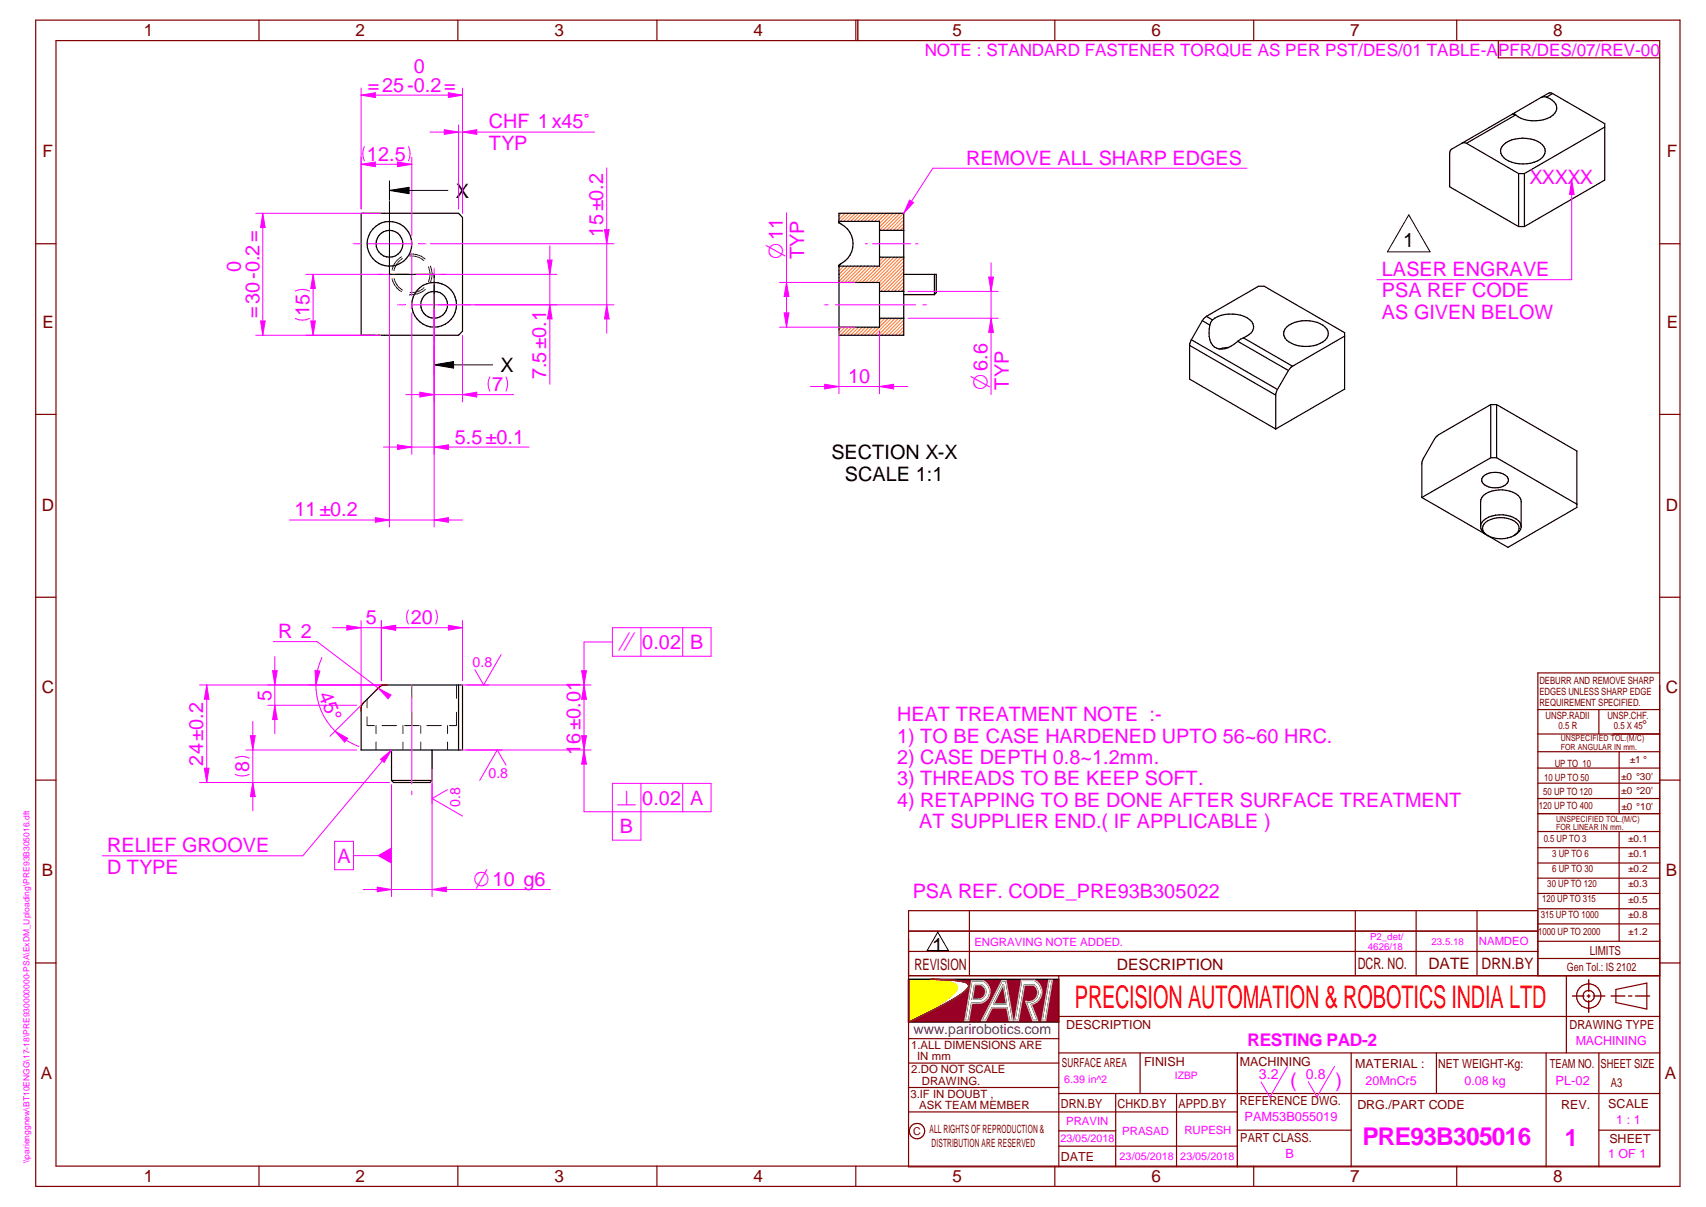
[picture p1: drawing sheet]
<svg xmlns="http://www.w3.org/2000/svg" width="420mm" height="297mm" viewBox="0 0 420 297" stroke-linecap="round" stroke-linejoin="round" font-family="sans-serif">
<g fill="none" stroke="#800000" stroke-width=".3">
<path d="M8.8 5h405v287h-405zM13.8 10h395v277h-395zM63.8 5v5M112.8 5v5M161.8 5v5M210.8 5v5M259.8 5v5M308.8 5v5M358.8 5v5M8.8 60h5M408.8 60h5M8.8 102h5"/>
<path d="M408.8 102h5M8.8 147h5M408.8 147h5M8.8 192h5M408.8 192h5M8.8 237h5M408.8 237h5M63.8 287v5M112.8 287v5M161.8 287v5M210.8 287v5M259.8 287v5"/>
<path d="M308.8 287v5M358.8 287v5"/>
</g>
<path d="M211.3 5v5" fill="none" stroke="#800000" stroke-width=".34"/>
<path d="M239.3 241.4h2.8a2.91 2.91 0 0 1 1.7 2.9 2.91 2.91 0 0 1-2.2 2.5l-2.3 .1-.7 4.3h-1zM246.7 241.3h1.1l1.7 9.9h-.9l-.6-3.2h-3.7l-1.5 3.2h-1zM251.6 241.3h3.2a3.2 3.2 0 0 1 1.7 3.2 3.2 3.2 0 0 1-2.5 2.7l1.6 4h-1.2l-1.8-4.8a2.25 2.25 0 0 0 2.8-1.1 2.25 2.25 0 0 0-.8-2.9h-2.3l-1.5 8.8h-.9zM258.3 241.3h.9l-1.7 9.9h-.9z" fill="none" stroke="#991b1e" stroke-width=".34"/>
<path d="M240.1 242.3h1.4a1.85 1.85 0 0 1 1.2 2 1.85 1.85 0 0 1-1.7 1.6h-1.5z" fill-rule="evenodd" fill="#990026"/>
<path d="M240.1 242.3h1.4a1.85 1.85 0 0 1 1.2 2 1.85 1.85 0 0 1-1.7 1.6h-1.5z" fill="none" stroke="#991b1e" stroke-width=".34"/>
<path d="M247.1 242.4l.8 4.7h-3.2z" fill="#990026"/>
<path d="M247.1 242.4l.8 4.7h-3.2z" fill="none" stroke="#991b1e" stroke-width=".34"/>
<path d="M238.4 242.1l-.2-.1a28.1 28.1 0 0 0-8.9-1l5.2 .9a1.32 1.32 0 0 1 1.2 1 1.32 1.32 0 0 1-.6 1.4l-3.3 2.5-8 4.7 5.6-2.7 5.3-2.8a10.3 10.3 0 0 0 3.9-3.3l-.2-.6M239.3 241.4h2.8a2.91 2.91 0 0 1 1.7 2.9 2.91 2.91 0 0 1-2.2 2.5l-2.3 .1-.7 4.3h-1zM240.1 242.3h1.4a1.85 1.85 0 0 1 1.2 2 1.85 1.85 0 0 1-1.7 1.6h-1.5zM246.7 241.3h1.1l1.7 9.9h-.9l-.6-3.2h-3.7l-1.5 3.2h-1zM247.1 242.4l.8 4.7h-3.2zM251.6 241.3h3.2a3.2 3.2 0 0 1 1.7 3.2 3.2 3.2 0 0 1-2.5 2.7l1.6 4h-1.2l-1.8-4.8a2.25 2.25 0 0 0 2.8-1.1 2.25 2.25 0 0 0-.8-2.9h-2.3l-1.5 8.8h-.9zM258.3 241.3h.9l-1.7 9.9h-.9z" fill="none" stroke="#000" stroke-width=".34"/>
<circle cx="238.4" cy="242.1" r=".17" fill="#000"/>
<path d="M240.1 242.3h1.4a1.85 1.85 0 0 1 1.2 2 1.85 1.85 0 0 1-1.7 1.6h-1.5zM247.1 242.4l.8 4.7h-3.2z" fill="none" stroke="#c0c0c0" stroke-width=".34"/>
<path d="M223.8 241h5.5l4.1 .6a2.41 2.41 0 0 1 2.3 1.4v.1a7.3 7.3 0 0 1-3.4 3.4l-8.5 5z" fill-rule="evenodd" fill="#ff0"/>
<path d="M223.8 241h5.5l5.2 .9a1.23 1.23 0 0 1 1.1 1.6l-1.3 1.5-2.5 1.8-8 4.7z" fill="none" stroke="#f1eb1f" stroke-width=".34"/>
<path d="M229.3 241l3.6 .5 2 .5a1.06 1.06 0 0 1 .8 .8 1.06 1.06 0 0 1-.3 1l-.9 1.1-3.5 2.5-7.2 4.1" fill="none" stroke="#ff0" stroke-width=".34"/>
<path d="M223.8 241v10.5" fill="none" stroke="#000" stroke-width=".34"/>
<path d="M223.8 241v10.5" fill="none" stroke="#000" stroke-width=".3"/>
<path d="M229.3 241l7.2 .4 1.7 .5 .3 .3 .1 .5-1.1 1.4-2.4 1.6-5.6 3.1-5.7 2.7h37v-10.5zM239.3 241.4h2.8a2.91 2.91 0 0 1 1.7 2.9 2.91 2.91 0 0 1-2.2 2.5l-2.3 .1-.7 4.3h-1zM251.6 241.3h3.2a3.2 3.2 0 0 1 1.7 3.2 3.2 3.2 0 0 1-2.5 2.7l1.6 4h-1.2l-1.8-4.8a2.25 2.25 0 0 0 2.8-1.1 2.25 2.25 0 0 0-.8-2.9h-2.3l-1.5 8.8h-.9zM258.3 241.3h.9l-1.7 9.9h-.9zM246.7 241.3h1.1l1.7 9.9h-.9l-.6-3.2h-3.7l-1.5 3.2h-1z" fill-rule="evenodd" fill="#990026"/>
<path d="M223.8 241h37v10.5h-37" fill="none" stroke="#000" stroke-width=".3"/>
<path d="M229.3 241h1a24.8 24.8 0 0 1 7.9 1l.2 .1" fill="none" stroke="#991b1e" stroke-width=".34"/>
<circle cx="238.4" cy="242.1" r=".17" fill="#991b1e"/>
<path d="M223.8 251.5l6.1-2.9 6.1-3.4-4.9 2.7zM229.3 241l2.9 .1a15.2 15.2 0 0 1 6.1 .9l.3 .4M236.8 244.6l-.8 .6M237.5 244.1l-.7 .5M238.1 243.5l-.6 .6M238.5 242.1l.1 .4M238.6 242.4l-.4 1M238.6 242.7l-.3 .6-.8 .8" fill="none" stroke="#991b1e" stroke-width=".34"/>
<path d="M239.3 241.4h2.8a2.91 2.91 0 0 1 1.7 2.9 2.91 2.91 0 0 1-2.2 2.5l-2.3 .1-.7 4.3h-1zM246.7 241.3h1.1l1.7 9.9h-.9l-.6-3.2h-3.7l-1.5 3.2h-1zM251.6 241.3h3.2a3.2 3.2 0 0 1 1.7 3.2 3.2 3.2 0 0 1-2.5 2.7l1.6 4h-1.2l-1.8-4.8a2.25 2.25 0 0 0 2.8-1.1 2.25 2.25 0 0 0-.8-2.9h-2.3l-1.5 8.8h-.9zM258.3 241.3h.9l-1.7 9.9h-.9z" fill="none" stroke="#c0c0c0" stroke-width=".34"/>
<g fill="none" stroke="#800000" stroke-width=".3">
<path d="M394.7 10h-25.7v4.2h39.8M89.7 172.8l-.8 .8v1.3M95.4 168.6h-1.5l-1.4 1.4M378.7 174.6h30.1M393.8 174.6v6M408.8 168.6v118.5h-185v-63h154.9M408.8 165.6h-30.1v74.5M378.7 185h30.1M378.7 189h30.1M378.7 192.7h30.1M378.7 196.5h30.1M378.7 180.6h30.1"/>
<path d="M398.8 185v15.2M378.7 200.2h30.1M378.7 204.6h30.1M378.7 208.6h30.1M378.7 212.4h30.1M378.7 216.1h30.1M378.7 219.9h30.1M398.8 204.6v27M223.8 229.2h154.9M223.8 234.1h154.9M238.7 224.1v16M333.8 224.1v16"/>
<path d="M348.8 224.1v16M363.8 224.1v16M378.7 223.6h30.1M378.7 227.4h30.1M378.7 231.6h30.1M378.7 235.9h30.1M223.8 255.6h37M223.8 240.1h185M260.8 240.1v47M260.8 250.1h148M260.8 259.1h148M280.8 259.1v10"/>
<path d="M304.7 259.1v28M332.8 259.1v28M353.8 259.1v10M380.8 259.1v28M385.8 240.1v19M393.8 259.1v28M398 243.5l7.6-1.6v6.4l-7.6-1.6zM223.8 273.6h80.9M223.8 267.6h37M223.8 261.6h37M260.8 278.3h14M260.8 269.1h148"/>
<path d="M274.8 269.1v18M289.8 269.1v18M304.7 278.1h28.1M393.8 278.1h15M260.8 282.1h43.9"/>
<circle cx="391.3" cy="245.1" r="2.99"/>
<circle cx="391.3" cy="245.1" r="1.39"/>
<circle cx="225.8" cy="278.3" r="1.9"/>
</g>
<path d="M387.3 245.1h2.8M390.9 245.1h.7M391.3 241.1v2.9M391.3 244.8v.7M391.3 246.3v2.8M392.4 245.1h2.9M396.8 245.1h3.4M401.1 245.1h.8M402.8 245.1h3.5" fill="none" stroke="#800000" stroke-width=".34"/>
<g fill="none" stroke="#000" stroke-width=".3">
<path d="M88.9 52.5h24l1 1v28l-1 1h-24zM89.5 173l3.8-3.8 .9-.6h19.7v16h-25v-10.2l.1-.5zM112.9 168.6v16M96.4 192.1h10M96.4 192.1l.5 .5h9l.5-.5M96.4 184.6v7.5M106.4 184.6v7.5"/>
<circle cx="95.9" cy="60" r="5.5"/>
<circle cx="95.9" cy="60" r="3.3"/>
<circle cx="106.9" cy="75" r="3.3"/>
<circle cx="106.9" cy="75" r="5.5"/>
</g>
<g fill="none" stroke="#008000" stroke-width=".25">
<path d="M96.6 68.6a4.8 4.8 0 0 0 2.3 3.2M97.1 68.5a4.2 4.2 0 0 0 2.1 2.9M98.9 63.2a5 5 0 0 0-2.3 3.3M99.1 63.6a4.4 4.4 0 0 0-2.1 3M100.9 62.5h.1M101 72.5h.1M101 62.5a5 5 0 0 1 3.7 1.3M101 63a4.2 4.2 0 0 1 3.4 1.1M104.4 70.8a4.1 4.1 0 0 1-3.4 1.2M104.8 71.2a4.9 4.9 0 0 1-3.8 1.3M105.5 65.7a4.5 4.5 0 0 1 0 3.6M106 65.5a5 5 0 0 1 0 4"/>
<path d="M90.4 176.4v2.2h1.8M90.4 172.1v2.1M92.6 178.6v1.9M94.1 178.6h3.6M99.2 178.6v2M99.6 178.6h3.6M101.4 168.6v3.3M101.4 175.2v3.4M103.6 178.6v1.9M105.1 178.6h3.6M110.2 178.6v2M112.4 175.3v3.3h-1.8"/>
<path d="M112.4 168.6v3.3M92.6 182.6v2M99.2 182.6v2M103.6 182.6v2M110.2 182.6v2"/>
</g>
<path d="M101.7 75h10.5M106.9 69.8v10.5M113.9 75h.1M114.2 75h1.4M115.8 75h.1M101.4 168.4v.8M101.4 171.1v21.8M101.4 194.7v.9" fill="none" stroke="#f0f" stroke-width=".25"/>
<path d="M106.9 66v.1M106.9 66.3v1.4" fill="none" stroke="#f0f" stroke-width=".25"/>
<path d="M97.9 75h.1M98.2 75h1.4" fill="none" stroke="#f0f" stroke-width=".25"/>
<path d="M96.2 67.5h10.5M101.4 62.3v10.5M106.9 82.3v1.4M106.9 83.9v.1" fill="none" stroke="#f0f" stroke-width=".25"/>
<path d="M108.6 67.5h1.1M109.8 67.5h.1" fill="none" stroke="#f0f" stroke-width=".25"/>
<path d="M101.4 59.3v1" fill="none" stroke="#f0f" stroke-width=".25"/>
<path d="M92.9 67.5h.1M93.2 67.5h1" fill="none" stroke="#f0f" stroke-width=".25"/>
<path d="M101.4 74.7v1.1" fill="none" stroke="#f0f" stroke-width=".25"/>
<path d="M90.7 60h10.5M95.9 54.7v10.5" fill="none" stroke="#f0f" stroke-width=".25"/>
<path d="M103.2 60h1.4M104.8 60h.1" fill="none" stroke="#f0f" stroke-width=".25"/>
<path d="M95.9 51v.1M95.9 51.3v1.4" fill="none" stroke="#f0f" stroke-width=".25"/>
<path d="M86.9 60h.1M87.2 60h1.4" fill="none" stroke="#f0f" stroke-width=".25"/>
<path d="M63 52.5h30.7M64.2 79h1.1l-.6 3.5zM95.9 67.3v1.4M95.9 68.9v.1M63 82.5h29.3" fill="none" stroke="#f0f" stroke-width=".25"/>
<g fill="none" stroke="#000" stroke-width=".3">
<path d="M360.2 35.2l-2.7 1.5-.4 .6-.1 8.7 17 9.8M360.2 35.2l1 .1M361.2 35.3l12.8 7.4M370.3 35.6a7.9 7.9 0 0 1 9.5 0 2.4 2.4 0 0 1-1.2 4 8.2 8.2 0 0 1-8.3-.8 2.03 2.03 0 0 1 0-3.2zM372.6 28h.1M372.6 28l-12.4 7.2M372.7 27.9h.1M372.7 27.9l.6 .4M373.3 28.3l-12.1 7M379.5 24l-6.9 4M380.9 23.9l-.5-.1-.9 .2M380.9 23.9a2.86 2.86 0 0 1 2.3 3.4 6.2 6.2 0 0 1-5.9 2.4 6.6 6.6 0 0 1-4-1.4"/>
<path d="M382.4 23l-1.5 .9M382.4 23l-.4-.1h-.6l-1.9 1.1M382.4 23l12.8 7.4v13.9l-19.8 11.5M395.2 31.3l-19.8 11.4M374 42.7v13.1M374 42.7h1.4M374 55.8h1.4M375.4 42.7v13.1"/>
</g>
<path d="M64.2 79h1.1l-.6 3.5z" fill="#f0f"/>
<path d="M64.7 52.5l.6 3.5h-1.1z" fill="none" stroke="#f0f" stroke-width=".25"/>
<path d="M64.7 52.5l.6 3.5h-1.1z" fill="#f0f"/>
<path d="M64.7 52.5v30M72.7 78.4a3.9 3.9 0 0 0 3.5 0M72.7 71.6a3.9 3.9 0 0 1 3.5 0M75.3 67.5h25.1M76.5 79h1.2l-.6 3.5zM75.3 82.5h18.4" fill="none" stroke="#f0f" stroke-width=".25"/>
<path d="M76.5 79h1.2l-.6 3.5z" fill="#f0f"/>
<path d="M77.1 67.5l.6 3.5h-1.2z" fill="none" stroke="#f0f" stroke-width=".25"/>
<path d="M77.1 67.5l.6 3.5h-1.2z" fill="#f0f"/>
<path d="M106 60h45.2M77.1 67.5v15M117 75h34.2M149.4 75l.6 3.5h-1.1z" fill="none" stroke="#f0f" stroke-width=".25"/>
<path d="M149.4 75l.6 3.5h-1.1z" fill="#f0f"/>
<path d="M148.9 56.5h1.1l-.6 3.5z" fill="none" stroke="#f0f" stroke-width=".25"/>
<path d="M148.9 56.5h1.1l-.6 3.5z" fill="#f0f"/>
<path d="M149.4 41.3v40.7M95.9 61v68.7M106.9 85v44.7M92.4 127.4l3.5 .6-3.5 .5z" fill="none" stroke="#f0f" stroke-width=".25"/>
<path d="M92.4 127.4l3.5 .6-3.5 .5z" fill="#f0f"/>
<path d="M106.9 128l3.5-.6v1.1z" fill="none" stroke="#f0f" stroke-width=".25"/>
<path d="M106.9 128l3.5-.6v1.1z" fill="#f0f"/>
<path d="M88.9 21.7v29.7M88.9 23.4l3.5-.6v1.2zM113.9 21.7v30.8M71.3 128h42.6" fill="none" stroke="#f0f" stroke-width=".25"/>
<path d="M88.9 23.4l3.5-.6v1.2z" fill="#f0f"/>
<path d="M110.4 22.8l3.5 .6-3.5 .6z" fill="none" stroke="#f0f" stroke-width=".25"/>
<path d="M110.4 22.8l3.5 .6-3.5 .6z" fill="#f0f"/>
<path d="M88.9 23.4h25M88.9 38.7v12.7M89.7 36.1a4.2 4.2 0 0 0 0 3.5M100.6 36.1a4.2 4.2 0 0 1 0 3.5M101.4 38.7v19.3M88.9 40.4l3.5-.5v1.1z" fill="none" stroke="#f0f" stroke-width=".25"/>
<path d="M88.9 40.4l3.5-.5v1.1z" fill="#f0f"/>
<path d="M97.9 39.9l3.5 .5-3.5 .6z" fill="none" stroke="#f0f" stroke-width=".25"/>
<path d="M97.9 39.9l3.5 .5-3.5 .6z" fill="#f0f"/>
<path d="M88.9 40.4h12.5M115 168.6h30.6M115 184.6h30.6M143.2 181.1h1.2l-.6 3.5z" fill="none" stroke="#f0f" stroke-width=".25"/>
<path d="M143.2 181.1h1.2l-.6 3.5z" fill="#f0f"/>
<path d="M143.8 168.6l.6 3.5h-1.2z" fill="none" stroke="#f0f" stroke-width=".25"/>
<path d="M143.8 168.6l.6 3.5h-1.2z" fill="#f0f"/>
<path d="M143.8 168.6v16M96.4 193.1v27.5M106.4 189.4v31.2M92.9 218.3l3.5 .6-3.5 .6z" fill="none" stroke="#f0f" stroke-width=".25"/>
<path d="M92.9 218.3l3.5 .6-3.5 .6z" fill="#f0f"/>
<path d="M106.4 218.9l3.5-.6v1.2z" fill="none" stroke="#f0f" stroke-width=".25"/>
<path d="M106.4 218.9l3.5-.6v1.2z" fill="#f0f"/>
<path d="M113.7 168.6h6.7M123.4 161.1l-4.3 7.5-2.1-3.8M106.4 192.8v5M110.2 194.4l-3.8 2.1 7.5 4.3M113.7 184.6h10M124.6 188.3l-2.1-3.7-4.4 7.5M87.1 210.6h9.3M89.4 218.9h46.2" fill="none" stroke="#f0f" stroke-width=".25"/>
<path d="M92.9 210.6l3.5-2.1v4.1z" fill="#f0f"/>
<path d="M143.8 184.6v15.2M82.4 207.1h4.7v6.9h-4.7z" fill="none" stroke="#f0f" stroke-width=".25"/>
<path d="M143.8 184.6l.6 3.4h-1.2z" fill="#f0f"/>
<path d="M143.8 158v10.6M143.8 184.6l.6 3.4h-1.2zM157.8 192.8v14h-7v-14h24.3v7h-31.3M168.1 192.8v7" fill="none" stroke="#f0f" stroke-width=".25"/>
<path d="M143.2 165.1h1.2l-.6 3.5z" fill="#f0f"/>
<path d="M143.8 158h7M150.8 154.5h24.3v7h-24.3zM157.8 154.5v7M168.1 154.5v7M49.1 168.6h44.6M143.2 165.1h1.2l-.6 3.5zM49.1 192.6h46.8M50.3 189.1h1.2l-.6 3.5z" fill="none" stroke="#f0f" stroke-width=".25"/>
<path d="M50.3 189.1h1.2l-.6 3.5z" fill="#f0f"/>
<path d="M50.9 168.6l.6 3.5h-1.2z" fill="none" stroke="#f0f" stroke-width=".25"/>
<path d="M50.9 168.6l.6 3.5h-1.2z" fill="#f0f"/>
<path d="M50.9 168.6v24M57.9 190.6a4.1 4.1 0 0 0 3.5 0M57.9 186.6a3.8 3.8 0 0 1 3.5 0M60.5 192.6h35.4M60.5 184.6h27.4M62.3 192.6l.6 3.4h-1.2z" fill="none" stroke="#f0f" stroke-width=".25"/>
<path d="M62.3 192.6l.6 3.4h-1.2z" fill="#f0f"/>
<path d="M61.7 181.1h1.2l-.6 3.5z" fill="none" stroke="#f0f" stroke-width=".25"/>
<path d="M61.7 181.1h1.2l-.6 3.5z" fill="#f0f"/>
<path d="M62.3 177.5v22.1M76.1 168.6h17.6M77.6 165l1.2 .1-1 3.5zM88.8 173.7l-7.5 7.5" fill="none" stroke="#f0f" stroke-width=".25"/>
<path d="M77.6 165l1.2 .1-1 3.5z" fill="#f0f"/>
<path d="M82.5 180l3.1 1.7-.7 .9z" fill="none" stroke="#f0f" stroke-width=".25"/>
<path d="M82.5 180l3.1 1.7-.7 .9z" fill="#f0f"/>
<path d="M67.3 157.9h10.8l16.7 12.7M79.3 161.8a16.2 16.2 0 0 0 9.1 21.9M93.2 169.4l3.1 1.6-.7 1z" fill="none" stroke="#f0f" stroke-width=".25"/>
<path d="M93.2 169.4l3.1 1.6-.7 1z" fill="#f0f"/>
<path d="M317.1 262.5l-4.4 7.5-2.1-3.7M328.7 262.4l-4.4 7.6-2.1-3.8" fill="none" stroke="#f0f" stroke-width=".25"/>
<path d="M95.9 49.5v18h11v19.7M95.9 44.5v4.8M95.9 46.9h14.4M95.9 46.9l4.8-.8v1.6zM106.9 87.4v4.8M106.9 89.8h14.4M106.9 89.8l4.8-.8v1.6z" fill="none" stroke="#000" stroke-width=".25"/>
<path d="M95.9 46.9l4.8-.8v1.6zM106.9 89.8l4.8-.8v1.6z" fill="#000"/>
<g fill="none" stroke="#ff8000" stroke-width=".25">
<path d="M207.3 52.5l-.7 .7M208.1 52.5l-1.5 1.5M208.9 52.5l-1.9 2M209.8 52.5l-2 2M210.6 52.5l-2 2M211.5 52.5l-2 2M212.3 52.5l-2 2M213.2 52.5l-2 2M214 52.5l-2 2M214.9 52.5l-2 2M215.7 52.5l-2 2M216.6 52.5l-2 2"/>
<path d="M217.4 52.5l-2 2M218.3 52.5l-2 2M219.1 52.5l-2.5 2.5M220 52.5l-3.4 3.4M220.8 52.5l-4.2 4.2M221.7 52.5l-4.2 4.2M222.5 52.5l-4.2 4.2M222.6 53.3l-3.5 3.4M222.6 54.1l-2.6 2.6M222.6 55l-1.7 1.7M222.6 55.8l-.9 .9M217.1 78.3l-.5 .5"/>
<path d="M217.9 78.3l-1.3 1.3M218.8 78.3l-4.2 4.2M219.6 78.3l-4.2 4.2M220.5 78.3l-4.2 4.2M221.3 78.3l-4.2 4.2M222.2 78.3l-4.2 4.2M222.6 78.7l-3.8 3.8M222.6 79.6l-2.9 2.9M207.3 80.5l-.7 .7M208.1 80.5l-1.5 1.5M208.9 80.5l-1.9 2M209.8 80.5l-2 2"/>
<path d="M210.6 80.5l-2 2M211.5 80.5l-2 2M212.3 80.5l-2 2M213.2 80.5l-2 2M214 80.5l-2 2M214.9 80.5l-2 2M215.7 80.5l-2 2M222.6 80.4l-2.1 2.1M222.6 81.3l-1.3 1.2M222.6 82.1l-.4 .4"/>
</g>
<g fill="none" stroke="#ff8000" stroke-width=".25">
<path d="M207 65.5l-.4 .4M207.8 65.5l-1.2 1.2M208.7 65.5l-2 2M209.5 65.5l-2 2M210.4 65.5l-2 2M211.2 65.5l-2 2M212.1 65.5l-2.1 2M212.9 65.5l-2 2M213.8 65.5l-2 2M214.6 65.5l-2 2M215.5 65.5l-2 2M216.3 65.5l-2 2"/>
<path d="M216.8 63.3l-.2 .2M217.7 63.3l-1.1 1M218.5 63.3l-1.9 1.9M219.4 63.3l-4.2 4.2M220.2 63.3l-4.2 4.2M221.1 63.3l-4.2 4.2M221.9 63.3l-4.2 4.2M222.6 63.5l-4 4M222.6 64.3l-3.2 3.2M222.6 65.2l-2.4 2.3M222.6 66l-1.5 1.5M222.6 66.8l-.7 .7"/>
</g>
<g fill="none" stroke="#ff8000" stroke-width=".25">
<path d="M207.5 67.5l-.9 .9M208.4 67.5l-1.8 1.8M209.2 67.5l-2 2M210 67.5l-1.9 2M210.9 67.5l-2 2M211.8 67.5l-2 2M212.6 67.5l-2 2M213.5 67.5l-2.1 2M214.3 67.5l-2 2M215.2 67.5l-2.1 2M216 67.5l-2 2M216.9 67.5l-2 2"/>
<path d="M217.7 67.5l-2 2M218.6 67.5l-2 2M219.4 67.5l-2.8 2.8M220.2 67.5l-3.6 3.7M221.1 67.5l-4.2 4.2M221.9 67.5l-4.1 4.2M222.6 67.7l-4 4M222.6 68.5l-3.2 3.2M222.6 69.4l-2.3 2.3M222.6 70.2l-1.5 1.5M222.6 71.1l-.6 .6"/>
</g>
<g fill="none" stroke="#000" stroke-width=".3">
<path d="M206.6 54.7h.1M206.6 54.5h10v11h-10M206.6 54.7l.1 .1a5.9 5.9 0 0 1 3.1 7.1 6 6 0 0 1-3 3.2l-.2 .2M206.6 54.7v-2.2h16v30h-16v-17.1M216.6 56.7h6M206.6 65.3h.1M206.6 69.5h10v11h-10M206.7 65.2h.1M216.6 78.3h6M216.6 71.7h6M216.6 63.3h6M222.6 67.5h8v4.5l-.5 .5"/>
<path d="M222.6 72.5h7.5M230.1 67.5v5"/>
</g>
<path d="M213.1 60h.5M214.9 60h9.4M225.5 60h.6M192 69.5h18.6M193.1 77h1.2l-.6 3.5zM203.1 75h.9M205.7 75h19.8M227.3 75h.9M192 80.5h18.6" fill="none" stroke="#f0f" stroke-width=".25"/>
<path d="M193.1 77h1.2l-.6 3.5z" fill="#f0f"/>
<path d="M193.7 69.5l.6 3.5h-1.2z" fill="none" stroke="#f0f" stroke-width=".25"/>
<path d="M193.7 69.5l.6 3.5h-1.2z" fill="#f0f"/>
<path d="M193.7 52.4v28.1M223.6 78.3h22.3M223.6 71.7h22.3M244.1 78.3l.6 3.5h-1.2z" fill="none" stroke="#f0f" stroke-width=".25"/>
<path d="M244.1 78.3l.6 3.5h-1.2z" fill="#f0f"/>
<path d="M243.5 68.2h1.2l-.6 3.5z" fill="none" stroke="#f0f" stroke-width=".25"/>
<path d="M243.5 68.2h1.2l-.6 3.5z" fill="#f0f"/>
<path d="M244.1 64.7v32.4M203.1 94.6l3.5 .5-3.5 .6zM206.6 81.5v15.4M216.6 81.5v15.4" fill="none" stroke="#f0f" stroke-width=".25"/>
<path d="M203.1 94.6l3.5 .5-3.5 .6z" fill="#f0f"/>
<path d="M216.6 95.1l3.5-.5v1.1z" fill="none" stroke="#f0f" stroke-width=".25"/>
<path d="M216.6 95.1l3.5-.5v1.1z" fill="#f0f"/>
<path d="M106.9 76.1v22.8M113.9 82.5v16.4M113.9 97.1l3.5-.6v1.2zM120.6 92.8a3.9 3.9 0 0 0 0 3.5M124.6 92.8a3.9 3.9 0 0 1 0 3.5M199.6 95.1h24" fill="none" stroke="#f0f" stroke-width=".25"/>
<path d="M113.9 97.1l3.5-.6v1.2z" fill="#f0f"/>
<path d="M103.4 96.5l3.5 .6-3.5 .6z" fill="none" stroke="#f0f" stroke-width=".25"/>
<path d="M103.4 96.5l3.5 .6-3.5 .6z" fill="#f0f"/>
<path d="M229.7 41.4l-7.1 11.1M99.9 97.1h26.6" fill="none" stroke="#f0f" stroke-width=".25"/>
<path d="M224 49.2l1 .7-2.4 2.6z" fill="#f0f"/>
<path d="M224 49.2l1 .7-2.4 2.6zM229.7 41.4h77.4M102.5 67.5h34.6M108 75h29.1M134.8 64h1.2l-.6 3.5z" fill="none" stroke="#f0f" stroke-width=".25"/>
<path d="M134.8 64h1.2l-.6 3.5z" fill="#f0f"/>
<path d="M135.4 75l.6 3.5h-1.2z" fill="none" stroke="#f0f" stroke-width=".25"/>
<path d="M135.4 75l.6 3.5h-1.2z" fill="#f0f"/>
<path d="M101.4 77v34.8M106.9 76.1v35.7M135.4 60.5v34.1M106.9 110l3.5-.5v1.1z" fill="none" stroke="#f0f" stroke-width=".25"/>
<path d="M106.9 110l3.5-.5v1.1z" fill="#f0f"/>
<path d="M97.9 109.5l3.5 .5-3.5 .6z" fill="none" stroke="#f0f" stroke-width=".25"/>
<path d="M97.9 109.5l3.5 .5-3.5 .6z" fill="#f0f"/>
<path d="M94.4 110h35.9M85.4 153.9l3.5 .6-3.5 .6zM88.9 152.7v20.7M93.9 152.7v14.8" fill="none" stroke="#f0f" stroke-width=".25"/>
<path d="M85.4 153.9l3.5 .6-3.5 .6z" fill="#f0f"/>
<path d="M93.9 154.5l3.5-.6v1.2z" fill="none" stroke="#f0f" stroke-width=".25"/>
<path d="M93.9 154.5l3.5-.6v1.2z" fill="#f0f"/>
<path d="M81.9 154.5h19M65.9 168.6h27.8M65.9 173.6h22M67.1 165.1h1.2l-.6 3.5z" fill="none" stroke="#f0f" stroke-width=".25"/>
<path d="M67.1 165.1h1.2l-.6 3.5z" fill="#f0f"/>
<path d="M67.7 173.6l.6 3.5h-1.2z" fill="none" stroke="#f0f" stroke-width=".25"/>
<path d="M67.7 173.6l.6 3.5h-1.2z" fill="#f0f"/>
<path d="M67.7 161.6v19M96.4 184.6l-21.8 26" fill="none" stroke="#f0f" stroke-width=".25"/>
<path d="M93.7 186.9l2.7-2.3-1.8 3z" fill="#f0f"/>
<path d="M93.9 152.7v14.8M93.9 154.5l3.5-.6v1.2zM100.6 150.1a3.8 3.8 0 0 0 0 3.5M107.3 150.1a3.8 3.8 0 0 1 0 3.5M113.9 152.7v14.8M93.7 186.9l2.7-2.3-1.8 3zM25.2 210.6h49.4" fill="none" stroke="#f0f" stroke-width=".25"/>
<path d="M93.9 154.5l3.5-.6v1.2z" fill="#f0f"/>
<path d="M110.4 153.9l3.5 .6-3.5 .6z" fill="none" stroke="#f0f" stroke-width=".25"/>
<path d="M110.4 153.9l3.5 .6-3.5 .6z" fill="#f0f"/>
<path d="M109.4 31.9l3.5 .6-3.5 .6zM112.9 30.7v20.7M113.9 30.7v21.8M93.9 154.5h20" fill="none" stroke="#f0f" stroke-width=".25"/>
<g fill="none" stroke="#000" stroke-width=".3">
<path d="M296.1 78.9l-2.7 4.7M296.1 78.9l1.9 1.1M297.1 77.9l12.9-7.5h1.4l19.8 11.5v13.9l-17 9.8M297.1 77.9l1.5 .8M297.1 77.9l-1 1M298.6 78.7l-.6 1.3M298.6 78.7a7.9 7.9 0 0 1 9.7 .4 2.11 2.11 0 0 1-.7 3.2l-1.4 .8M293 85v8.3l21.2 12.3M293 85l21.2 12.2M293.4 83.6l-.4 1.4M293.4 83.6l21.2 12.2M298 80a5.5 5.5 0 0 0 1.1 5.4 4.2 4.2 0 0 0 5-.8l.7-.6"/>
<path d="M302.7 85.5l-2.3 .4M304.8 84l12.5 7.2M306.2 83.1l12.1 7M306.2 83.1l-1.4 .9M314.2 97.2v8.4M314.6 95.8l-.4 1.4M316.9 80.5a7.9 7.9 0 0 1 9.5 0 2.13 2.13 0 0 1-.6 3.6 8.2 8.2 0 0 1-8.9-.4 2.11 2.11 0 0 1 0-3.2zM317.3 91.2l-2.7 4.6M318.3 90.1l-1 1.1M331.2 82.7l-12.9 7.4M367.1 99.6l-12.8 7.4-.7 .6-3.4 6.1v8.7M367.1 99.6v13"/>
<path d="M367.1 99.6h1.5M368.6 99.6l19.8 11.4v13.9l-17 9.8-5-2.9M368.6 99.6v13M365.2 117.3a4.7 4.7 0 0 1 6 0 1.46 1.46 0 0 1-.9 2.3 4.7 4.7 0 0 1-5.1-.6 1.17 1.17 0 0 1 0-1.7zM367.1 112.6l-16.9 9.8M367.1 112.6h1.5M368.6 112.6l19.8 11.5M350.2 122.4l15.9 9.2M364.6 129.6v-6.2a3.1 3.1 0 0 1 2.8-2.5 7.5 7.5 0 0 1 6.5 1l.7 1v.5v6.2M364.6 129.6a3.2 3.2 0 0 1 2.8-2.6 6.8 6.8 0 0 1 6.9 1.6 2.1 2.1 0 0 1-1.1 3l-.4 .2M364.6 129.6a2.52 2.52 0 0 0 1.5 2M366.1 131.6l.3 .2"/>
<path d="M366.4 131.8a1.95 1.95 0 0 1-1.3-1.8 1.95 1.95 0 0 1 1.3-1.9 6.4 6.4 0 0 1 7.4 .9 1.89 1.89 0 0 1-1 2.8M366.4 131.8a7.1 7.1 0 0 0 6.4 0"/>
</g>
<path d="M109.4 31.9l3.5 .6-3.5 .6z" fill="#f0f"/>
<path d="M113.9 32.5l3.5-.6v1.2z" fill="none" stroke="#f0f" stroke-width=".25"/>
<path d="M113.9 32.5l3.5-.6v1.2z" fill="#f0f"/>
<path d="M105.9 32.5h40.5M387.1 44.3v24.5" fill="none" stroke="#f0f" stroke-width=".25"/>
<path d="M231 229.4l2.6 4.5h-5.3z" fill="none" stroke="#000" stroke-width=".25"/>
<path d="M387.1 44.3l.6 3.5h-1.2z" fill="#f0f"/>
<path d="M387.1 44.3l.6 3.5h-1.2zM339.1 68.8h48" fill="none" stroke="#f0f" stroke-width=".25"/>
<path d="M347 52.9l5.2 9.1h-10.5z" fill="none" stroke="#000" stroke-width=".25"/>
<text font-size="7.7" fill="#f00" x="264.7" y="248.1">PRECISION AUTOMATION &amp; ROBOTICS INDIA LTD</text>
<text font-size="6" fill="#f0f" x="335.5" y="281.7">PRE93B305016</text>
<text font-size="5.9" fill="#f0f" x="385.4" y="282.1">1</text>
<g font-size="5.4" fill="#f0f">
<text x="192.8" y="63.8" transform="rotate(-90 192.8 63.8)">O11</text>
<text x="243.2" y="95.9" transform="rotate(-90 243.2 95.9)">O6.6</text>
<text x="152.1" y="159.7">i</text>
<text x="151.9" y="198">n</text>
<text x="116.6" y="218">O10 g6</text>
</g>
<g font-size="4.9" fill="#f0f">
<text x="101.9" y="18">0</text>
<text x="90.6" y="22.6">=25-0.2=</text>
<text x="120.4" y="31.6">CHF 1x45v</text>
<text x="90.4" y="39.6">12.5</text>
<text x="120.4" y="36.9">TYP</text>
<text x="237.9" y="40.5">REMOVE ALL SHARP EDGES</text>
<text x="376.7" y="45.4">XXXXX</text>
<text x="148.6" y="58.2" transform="rotate(-90 148.6 58.2)">15±0.2</text>
<text x="198.1" y="63.8" transform="rotate(-90 198.1 63.8)">TYP</text>
<text x="59.3" y="67.1" transform="rotate(-90 59.3 67.1)">0</text>
<text x="340.3" y="67.9">LASER ENGRAVE</text>
<text x="76.2" y="77.7" transform="rotate(-90 76.2 77.7)">15</text>
<text x="340.3" y="73.2">PSA REF CODE</text>
<text x="63.9" y="78.3" transform="rotate(-90 63.9 78.3)">=30-0.2=</text>
<text x="340.3" y="78.4">AS GIVEN BELOW</text>
<text x="134.5" y="93.3" transform="rotate(-90 134.5 93.3)">7.5±0.1</text>
<text x="208.9" y="94.3">10</text>
<text x="248.5" y="95.9" transform="rotate(-90 248.5 95.9)">TYP</text>
<text x="121.2" y="96.3">7</text>
<text x="112" y="109.2">5.5±0.1</text>
<text x="72.5" y="127.1">11±0.2</text>
<text x="90.1" y="153.6">5</text>
<text x="101.2" y="153.6">20</text>
<text x="68.5" y="157">R 2</text>
<text x="158.2" y="159.7">0.02 B</text>
<text x="66.8" y="172.4" transform="rotate(-90 66.8 172.4)">5</text>
<text x="78.4" y="170.9" transform="rotate(67 78.4 170.9)">45°</text>
<text x="221" y="177.5">HEAT TREATMENT NOTE :-</text>
<text x="142.9" y="185.8" transform="rotate(-90 142.9 185.8)">16±0.01</text>
<text x="221" y="182.8">1) TO BE CASE HARDENED UPTO 56~60 HRC.</text>
<text x="50" y="188.4" transform="rotate(-90 50 188.4)">24±0.2</text>
<text x="61.4" y="189.9" transform="rotate(-90 61.4 189.9)">8</text>
<text x="221" y="188">2) CASE DEPTH 0.8~1.2mm.</text>
<text x="221" y="193.3">3) THREADS TO BE KEEP SOFT.</text>
<text x="158.2" y="198">0.02 A</text>
<text x="221" y="198.5">4) RETAPPING TO BE DONE AFTER SURFACE TREATMENT</text>
<text x="226.4" y="203.8">AT SUPPLIER END.( IF APPLICABLE )</text>
<text x="26.4" y="209.8">RELIEF GROOVE</text>
<text x="152.7" y="205">B</text>
<text x="26.4" y="215">D TYPE</text>
<text x="83.1" y="212.3">A</text>
<text x="224.8" y="221.1">PSA REF. CODE_PRE93B305022</text>
<text x="317.7" y="267.6">(</text>
<text x="328.9" y="267.6">)</text>
</g>
<g font-size="4.9">
<text x="112.3" y="48.6">X</text>
<text x="345.6" y="60.7">1</text>
<text x="123.3" y="91.6">X</text>
<text x="204.8" y="113.1">SECTION X-X</text>
<text x="208.1" y="118.3">SCALE 1:1</text>
<text x="229.6" y="234.2">1</text>
</g>
<text font-size="4.3" fill="#f0f" x="307.2" y="257.4">RESTING PAD-2</text>
<g font-size="4.2" fill="#800000">
<text x="35.4" y="9">1</text>
<text x="87.6" y="9">2</text>
<text x="136.6" y="9">3</text>
<text x="185.6" y="9">4</text>
<text x="234.6" y="9">5</text>
<text x="283.6" y="9">6</text>
<text x="332.6" y="9">7</text>
<text x="382.6" y="9">8</text>
<text x="10.5" y="38.7">F</text>
<text x="410.5" y="38.7">F</text>
<text x="10.5" y="80.6">E</text>
<text x="410.5" y="80.6">E</text>
<text x="10.3" y="125.6">D</text>
<text x="410.2" y="125.6">D</text>
<text x="10.3" y="170.6">C</text>
<text x="410.2" y="170.6">C</text>
<text x="10.3" y="215.6">B</text>
<text x="410.2" y="215.6">B</text>
<text x="10" y="265.6">A</text>
<text x="410" y="265.6">A</text>
<text x="35.4" y="291">1</text>
<text x="87.6" y="291">2</text>
<text x="136.6" y="291">3</text>
<text x="185.6" y="291">4</text>
<text x="234.6" y="291">5</text>
<text x="283.6" y="291">6</text>
<text x="332.6" y="291">7</text>
<text x="382.6" y="291">8</text>
</g>
<g font-size="4.2" fill="#f0f">
<text x="227.7" y="13.8">NOTE : STANDARD FASTENER TORQUE AS PER PST/DES/01 TABLE-A</text>
<text x="369" y="13.7">PFR/DES/07/REV-00</text>
</g>
<g font-size="3.9" fill="#800000">
<text x="225.2" y="238.8">REVISION</text>
<text x="275.1" y="238.8">DESCRIPTION</text>
<text x="334.4" y="238.6">DCR. NO.</text>
<text x="351.8" y="238.6">DATE</text>
<text x="364.9" y="238.5">DRN.BY</text>
</g>
<g font-size="3.5" fill="#f0f">
<text x="116.4" y="164.2">0.8</text>
<text x="120.3" y="191.4">0.8</text>
<text x="113.3" y="198.7" transform="rotate(-90 113.3 198.7)">0.8</text>
<text x="310" y="265.6">3.2</text>
<text x="321.6" y="265.6">0.8</text>
</g>
<text font-size="3.5" fill="#00f" x="224.9" y="254.5">www.parirobotics.com</text>
<g font-size="3.1" fill="#800000">
<text x="404.4" y="179.5">°</text>
<text x="391.5" y="235.1">LIMITS</text>
<text x="262.6" y="253.2">DESCRIPTION</text>
<text x="386.5" y="253.2">DRAWING TYPE</text>
<text x="261.5" y="262.5">SURFACE AREA</text>
<text x="281.8" y="262.4">FINISH</text>
<text x="305.4" y="262.4">MACHINING</text>
<text x="333.8" y="262.9">MATERIAL :</text>
<text x="354.2" y="262.9">NET WEIGHT-Kg:</text>
<text x="381.7" y="262.7">TEAM NO.</text>
<text x="394.2" y="262.7">SHEET SIZE</text>
<text x="396.7" y="267.5">A3</text>
<text x="261.3" y="272.8">DRN.BY</text>
<text x="275.2" y="272.7">CHKD.BY</text>
<text x="290.3" y="272.8">APPD.BY</text>
<text x="305.4" y="271.9">REFERENCE DWG.</text>
<text x="334.3" y="272.9">DRG./PART CODE</text>
<text x="384.5" y="272.8">REV.</text>
<text x="396.1" y="272.7">SCALE</text>
<text x="305.5" y="281">PART CLASS.</text>
<text x="396.4" y="281.2">SHEET</text>
<text x="261.3" y="285.8">DATE</text>
</g>
<g font-size="3.1" fill="#f0f">
<text x="388.1" y="257.1">MACHINING</text>
<text x="336.3" y="267.1">20MnCr5</text>
<text x="360.7" y="267">0.08 kg</text>
<text x="383.1" y="267.1">PL-02</text>
<text x="306.5" y="275.9">PAM53B055019</text>
<text x="398" y="276.5">1 : 1</text>
<text x="316.6" y="284.9">B</text>
<text x="396.1" y="284.9">1 OF 1</text>
</g>
<g font-size="2.8" fill="#f0f">
<text x="240" y="232.8">ENGRAVING NOTE ADDED.</text>
<text x="364.2" y="232.6">NAMDEO</text>
<text x="262.6" y="276.8">PRAVIN</text>
<text x="276.4" y="279.2">PRASAD</text>
<text x="291.7" y="279.1">RUPESH</text>
</g>
<g font-size="2.8" fill="#800000">
<text x="385.9" y="238.9">Gen Tol.: IS 2102</text>
<text x="224.4" y="258.1">1.ALL DIMENSIONS ARE</text>
<text x="225.9" y="260.9">IN mm</text>
<text x="224.4" y="264.2">2.DO NOT SCALE</text>
<text x="227.1" y="267">DRAWING.</text>
<text x="224.2" y="270.2">3.IF IN DOUBT ,</text>
<text x="226.4" y="273">ASK TEAM MEMBER</text>
<text x="228.9" y="278.8">ALL RIGHTS OF REPRODUCTION &amp;</text>
<text x="229.4" y="282.3">DISTRIBUTION ARE RESERVED</text>
</g>
<g font-size="2.7" fill="#f0f">
<text x="262.1" y="266.5">6.39 in^2</text>
<text x="261.1" y="281">23/05/2018</text>
<text x="275.7" y="285.5">23/05/2018</text>
<text x="290.7" y="285.5">23/05/2018</text>
</g>
<text font-size="2.7" fill="#800000" x="224.9" y="279.4">C</text>
<g font-size="2.5" fill="#800000">
<text x="379.1" y="168.2">DEBURR AND REMOVE SHARP</text>
<text x="379.1" y="171">EDGES UNLESS SHARP EDGE</text>
<text x="379.1" y="173.7">REQUIREMENT SPECIFIED.</text>
<text x="380.7" y="177">UNSP.RADII</text>
<text x="383.9" y="179.5">0.5 R</text>
<text x="395.9" y="177">UNSP.CHF.</text>
<text x="397.5" y="179.4">0.5 X 45</text>
<text x="382.9" y="188.7">UP TO 10</text>
<text x="401.4" y="187.9">±1 °</text>
<text x="380.1" y="195.6">50 UP TO 120</text>
<text x="380.3" y="192.2">10 UP TO 50</text>
<text x="399.3" y="192.1">±0 °30'</text>
<text x="399.3" y="195.4">±0 °20'</text>
<text x="379" y="199.1">120 UP TO 400</text>
<text x="399.3" y="199.3">±0 °10'</text>
<text x="380.2" y="207.1">0.5 UP TO 3</text>
<text x="401" y="207.2">±0.1</text>
<text x="382.3" y="210.9">3 UP TO 6</text>
<text x="382.3" y="214.6">6 UP TO 30</text>
<text x="401" y="210.9">±0.1</text>
<text x="401" y="214.7">±0.2</text>
<text x="381.1" y="218.4">30 UP TO 120</text>
<text x="401" y="218.4">±0.3</text>
<text x="379.5" y="225.8">315 UP TO 1000</text>
<text x="379.8" y="222.1">120 UP TO 315</text>
<text x="401" y="222.2">±0.5</text>
<text x="401" y="225.9">±0.8</text>
<text x="378.8" y="230.1">1000 UP TO 2000</text>
<text x="401" y="230.2">±1.2</text>
</g>
<text font-size="2.5" fill="#f0f" x="289.4" y="265.6">IZBP</text>
<g font-size="2.4" fill="#f0f">
<text x="336.9" y="233.8">4626/18</text>
<text x="337.4" y="231.3">P2_det/</text>
<text x="352.5" y="232.5">23.5.18</text>
</g>
<g font-size="2.1" fill="#800000">
<text x="384.4" y="182.5">UNSPECIFIED TOL.(M/C)</text>
<text x="384.4" y="184.5">FOR ANGULAR IN mm.</text>
<text x="383.2" y="202.2">UNSPECIFIED TOL.(M/C)</text>
<text x="383.2" y="204.3">FOR LINEAR IN mm.</text>
</g>
<text font-size="2.1" fill="#f0f" x="7.2" y="286.3" transform="rotate(-90 7.2 286.3)">\\parienggnew\BT10ENGG\17-18\PRE930000000-PSA\ExDM_Uploading\PRE93B305016.dft</text>
</svg>
